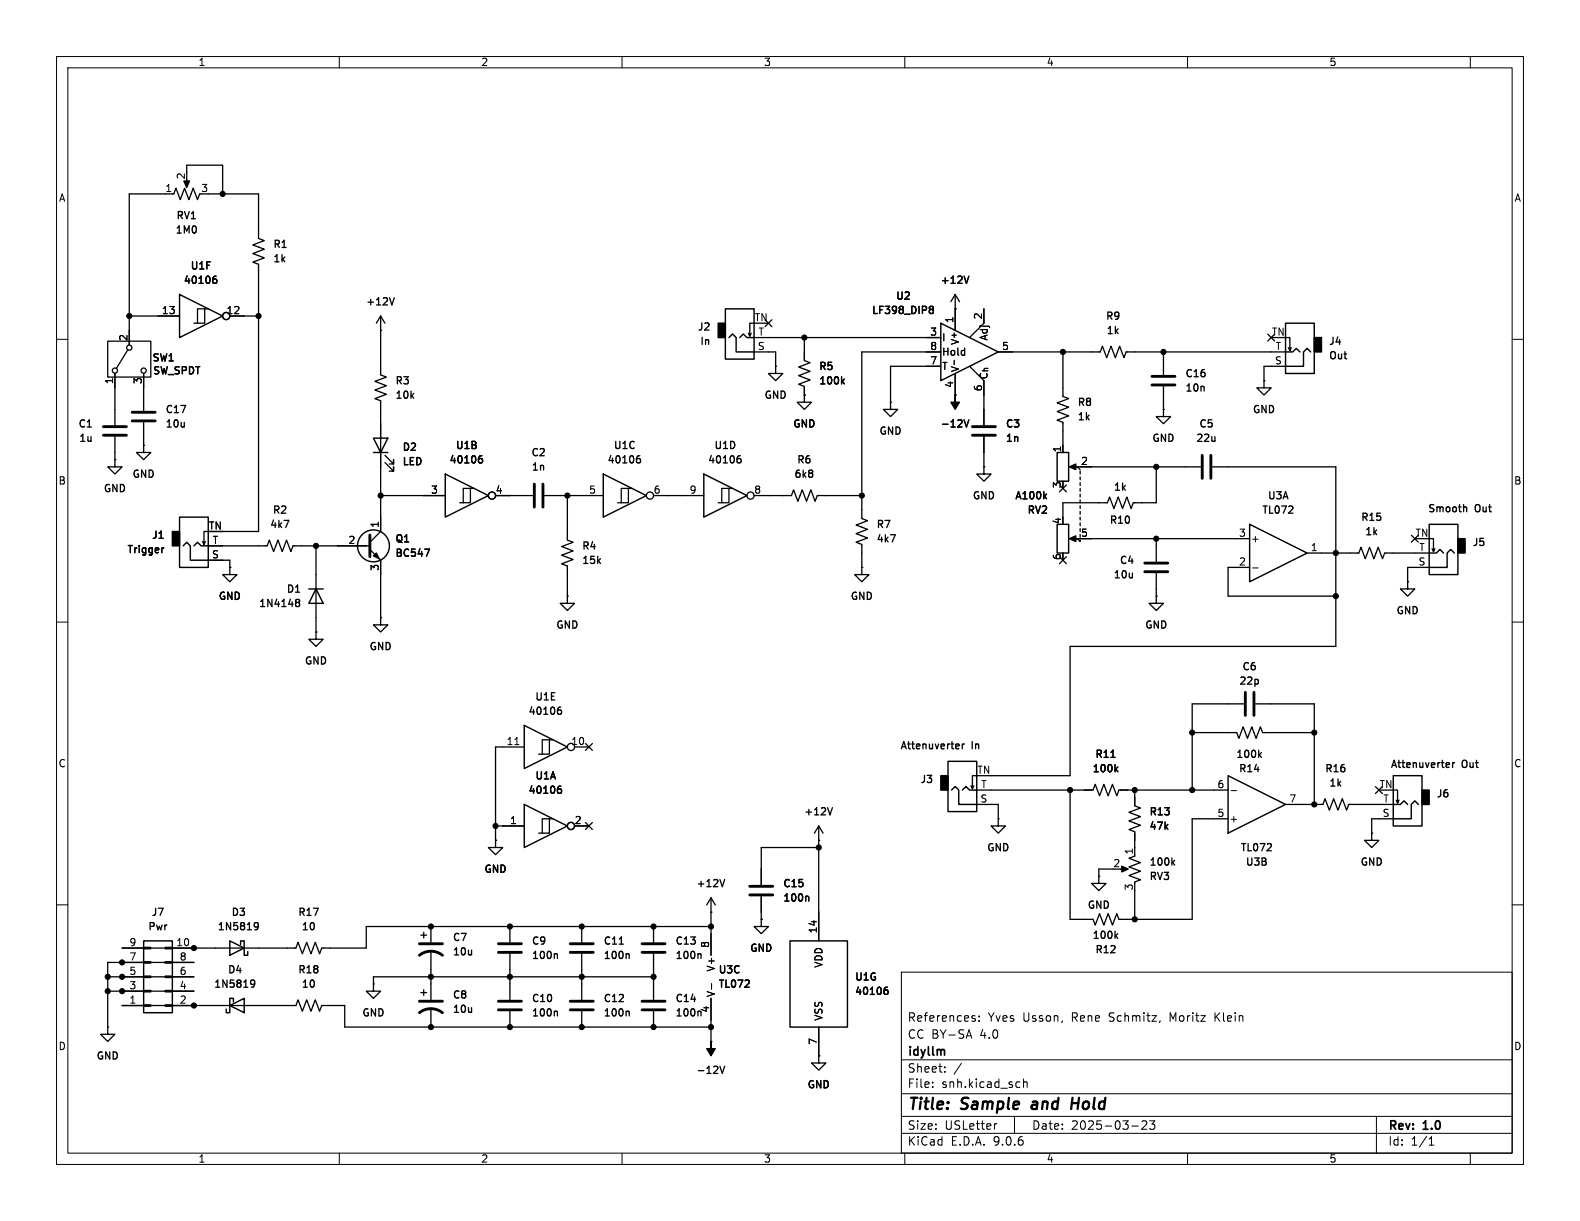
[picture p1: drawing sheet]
<svg xmlns="http://www.w3.org/2000/svg" width="279mm" height="216mm" viewBox="0 0 279 216" stroke-linecap="round" stroke-linejoin="round" font-family="sans-serif">
<g fill="none" stroke="#000" stroke-width=".18">
<path d="M10 10h259.4v195.9h-259.4zM12 12h255.4v191.9h-255.4zM60 10v2M110 10v2M160 10v2M210 10v2M260 10v2M10 60h2M267.4 60h2M10 110h2M221.5 100.4h1M267.4 110h2"/>
<path d="M91 131.7h.8M217.7 139.8h1M10 160h2M125.8 173.9v1M159.4 171.9h108v32h-108zM172.1 179.6l.3 .1M173.1 179.7v.1M267.4 160h2M159.4 197.4h108M159.4 193.4h108M159.4 187.4h108M164.9 192.1v.2"/>
<path d="M164.9 191.4v.1M167.1 189.4v.2M167.1 188.7v.1M170 188l-1.3 1.9M171 183.2h.7M171.4 182.1l.5 1.5M172.1 180.1l.3 .1 .1 .2-.2 .2h-.3M173.1 180.4v.2M176.3 198.7l-.3 .1M179.4 197.4v3M180.2 191.3l.2 .1M180.4 192.2l-.2 .1"/>
<path d="M181 190.8v1.5M181 191.4l.2-.1 .4 .1v.9M200.1 199.1h1.2M201.9 198.3l.6-.1 .2 .1 .1 .3-.9 1.1h.9M203.3 198.2h.9l-.5 .6 .4 .1v.6l-.2 .2h-.4l-.2-.2M205.1 180.5l-.1 .3M243.4 197.4v6.5M60 203.9v2M110 203.9v2M159.4 200.4h108M160 203.9v2M210 203.9v2"/>
<path d="M252.7 202.5h.9M252.7 201.4l.4-.4v1.5M260 203.9v2"/>
</g>
<path d="M182.5 195.4l-.1 .4 .3 .3M189.5 195.1h1.2M189.7 194.1l-.3 2" fill="none" stroke="#000" stroke-width=".4"/>
<g fill="none" stroke="#000" stroke-width=".25">
<path d="M31.7 52.1l7.7 3.8-7.7 3.8zM128.3 54.6h5v8.9h-5zM128.9 59.7l.6-.6 .7 .6v2.5h3.1M130.8 59.7l.6-.6 .7 .6h1.2M166.4 57.2l10.1 5-10.1 5.1zM227.3 57.2h5.1v8.8h-5.1zM66 77.5h2.6l-1.3 2.5zM227.3 62.2h1.3l.6-.6 .7 .6M231.8 62.2l-.7-.6-.6 .6v2.6h-3.2M31.7 91.4h5.1v8.9h-5.1zM32.4 96.5l.6-.6 .7 .6v2.6h3.1M34.3 96.5l.6-.6 .7 .6h1.2"/>
<path d="M66 80h2.6M78.7 83.8l7.7 3.8-7.7 3.8zM106.7 83.8l7.6 3.8-7.6 3.8zM124.5 83.8l7.6 3.8-7.6 3.8zM186.9 80h2.1v5.1h-2.1zM186.9 92.7h2.1v5.1h-2.1zM221 92.7l10.1 5.1-10.1 5.1zM252.7 92.7h5.1v8.9h-5.1zM252.7 97.8h1.3l.6-.6 .7 .6M257.2 97.8l-.7-.6-.6 .6v2.5h-3.2M54.6 104.1h2.5M55.9 104.1l1.2 2.6h-2.5z"/>
<path d="M92.7 128.3l7.6 3.8-7.6 3.8zM167.6 134.6h5.1v8.9h-5.1zM168.3 139.7l.6-.6 .6 .6v2.5h3.2M170.2 139.7l.6-.6 .6 .6h1.3M217.2 137.2l10.1 5-10.1 5.1zM246.4 137.2h5.1v8.9h-5.1zM92.7 142.2l7.6 3.9-7.6 3.8zM246.4 142.2h1.2l.7-.6 .6 .6M250.8 142.2l-.6-.6-.6 .6v2.6h-3.2M25.4 166.4h5.1v12.7h-5.1zM40.6 166.4l2.6 1.2-2.6 1.3zM40.6 177.8l2.6-1.3v2.6z"/>
<path d="M41.3 177.2v-.7h-.7v2.6h-.6v-.7M42.5 167v-.6h.7v2.5h.6v-.6M139.7 166.4h10.2v15.2h-10.2z"/>
<circle cx="66" cy="96.5" r="2.82"/>
</g>
<g fill="none" stroke="#000" stroke-width=".23">
<path d="M33 30.5v-1.3h6.4v5.1M33 31.8v1M35.3 34.3l-.4 1-.7-2-.8 2-.8-2-.7 2-.8-2-.4 1h-7.8v26.7M36.8 34.3h8.9v7.9l1 .3-2 .8 2 .8-2 .7 2 .8-2 .8 1 .3v47.3h-6.3M22.9 55.9h8.8M36.2 54.6h-1.3v2.6M36.8 54.6h-.6v2.6h-1.9M37.7 49.4l.4-.1 .2 .3-.1 .4h-.5M38.2 48.8l-.3 .1-.2 .2M40.6 55.9h5.1M67.3 55.9v10.4l1 .4-2 .7 2 .8-2 .8 2 .7-2 .8 1 .4v23.1l-1.9 1.9M67.3 58.4h.1"/>
<path d="M67.3 55.9l-.8 1.3M67.3 55.9l.8 1.3M69.7 52.6l-.4 1.3M132.8 58.9l-.2 .5M133.3 57.2h-.7v2.2l-.3-.5M133.3 59.7h33.1M135.3 56.5l1.2 1.3M136.5 56.5l-1.2 1.3M142.2 59.7v4.1l1.1 .3-2.1 .8 2.1 .8-2.1 .7 2.1 .8-2.1 .7 1 .4v1.6M164.5 54.7h.1M164.5 54.2h.3l.2 .1 .1 .2-.3 .2M164.6 54.7h.2"/>
<path d="M164.6 54.7l-.1 .1M164.8 54.7l.3 .3-.1 .3-.2 .1h-.3M168.9 54.6h.1M168.9 52.1l-.8 1.2M168.9 52.1l.8 1.2M168.9 52.1v6.3M171.3 48.8l-.4 1.3M174 54.6v2.6l-2.6 2.5M224.2 59.1l1.2 1.2M225.4 59.1l-1.2 1.2M227.3 59.7h.8v2.3l.2-.5M19 60.3h7.7v6.4h-7.7z"/>
<path d="M20.3 66v9.2M20.3 77.2v4.1M22.6 61.8l-2 3.4M25.4 78.7v1.3h1.3l-1.3 1.3-1.3-1.3h1.3M25.4 78.7h.1M25.4 66v6.6M25.4 74.7v4M32.6 74.7v.8M32.6 75.4h-.1M133.3 62.2h3.9v2.6M137.2 64.8v1.2h1.2l-1.2 1.3-1.3-1.3h1.3M137.2 64.8h.1"/>
<path d="M142.2 69.9v1.2h1.3l-1.3 1.3-1.2-1.3h1.2M142.2 69.9h.1M148.9 67.4l.4 .5M149.3 67l-.5 .5M157.5 71.1v1.3h1.2l-1.2 1.3-1.3-1.3h1.3M157.5 71.1h.1M166.4 62.2h-14v29.5l1 .4-2 .7 2 .8-2 .8 2 .7-2 .8 1 .4v4M166.4 64.8h-8.9v6.3M168.9 69.9h.1M168.9 66v3.9M170.5 74.2l.4 1.3 .4-1.3M171.4 64.8l2.6 2.5v7.9"/>
<path d="M174 77.2v5.4M176.5 62.2h18.1l.3-1 .8 2 .8-2 .7 2 .8-2 .8 2 .3-1h28.2M188 62.2v7.9l1 .4-2.1 .7 2.1 .8-2.1 .8 2.1 .7-2.1 .8 1.1 .4v5.3M205.7 72.4v1.3h1.3l-1.3 1.2-1.2-1.2h1.2M205.7 72.4h.1M205.7 62.2v4.1M205.7 68.3v4.1M212.9 68.4v.8M214.8 77.2v.8M214.8 77.9v.1M223.5 67.3v1.3h-1.3l1.3 1.3 1.3-1.3h-1.3M223.5 67.3h.1"/>
<path d="M227.3 64.8h-3.8v2.5M227.8 61.5l.3 .5M20.3 81.3v1.3h1.3l-1.3 1.2-1.3-1.2h1.3M20.3 81.3h.1M28.1 95.2h.8M28.6 96.9v.8M29 96.9l-.4 .2M36.3 95.8l-.2 .5M36.8 96.5h10.4l.4-1 .8 2 .7-2 .8 2 .8-2 .7 2 .4-1h13.6M36.8 94h-.7v2.3l-.3-.5M36.8 99.1h3.8v1.2M50.2 92h.9l-.6 1.3"/>
<path d="M55.9 96.5v15.3M65.4 97.2l1.9 1.9v10.1M67.3 87.6h11.4M68.1 81.8l1.5 1.5v-.7v.7h-.8M68.1 80.5l1.5 1.5v-.7v.7h-.8M75.1 97.1h.8l-.5 1.3M83.2 86.4h-1.3v2.5M83.8 86.4h-.6v2.5h-1.9M84.7 81.1h.4l.2 .2-.1 .5h-.5M85.2 80.6h-.4l-.1 .3M87.6 87.6h6.6M96.3 87.6h10.4"/>
<path d="M100.3 87.6v7.9l1 .4-2 .7 2 .8-2 .8 2 .7-2 .8 1 .4v5.3M111.1 86.4h-1.2v2.5M111.8 86.4h-.7v2.5h-1.9M112.7 81.1h.3l.3 .2-.1 .5h-.5M113.2 80.6h-.4l-.2 .3M115.6 87.6h8.9M128.9 86.4h-1.3v2.5M129.5 86.4h-.6v2.5h-1.9M130.4 81.1h.4l.3 .2-.2 .5h-.5M130.9 80.6h-.3l-.2 .3M133.3 87.6h6.7l.3-1 .8 2 .8-2 .7 2 .8-2 .7 2 .4-1h7.9M143.7 83.2v.3"/>
<path d="M143.7 83.8v.5M157.5 94.6h.8l-.5 1.2M174 82.6v1.2h1.3l-1.3 1.3-1.3-1.3h1.3M174 82.6h.1M184.7 87.7l.4 .5M185.1 87.4l-.5 .4M187.4 98.5l1.2 1.2M187.4 85.8l1.2 1.2M188.6 98.5l-1.2 1.2M188.6 85.8l-1.2 1.2M189.5 82.6h22.8M189.5 95.3h31.5"/>
<path d="M190.5 95.3l.5 .5v-.3M190.5 82.6l.5 .5M191 83.3v.5M191 84.3v.5M191 85.3v.6M191 86.4v.5M191 87.4v.5M191 88.4v.5M191 89.4v.5M191 90.4v.5M191 91.4v.5M191 92.5v.5"/>
<path d="M204.5 82.6v6.3h-4.1l-.4 1-.7-2-.8 2-.8-2-.7 2-.8-2-.4 1h-7.8v2.5M204.5 95.3v4M214.4 82.6h21.8v31.7h-47v22.9h-13.9M227.8 90.7h.8M228.6 89.6v.4M231.1 97.8h9.2l.4-1 .7 2 .8-2 .8 2 .7-2 .8 2 .4-1h7.8M249.6 94.6l1.2 1.3M250.8 94.6l-1.2 1.3M252.7 95.3h.8v2.2l.2-.5M253.2 97l.3 .5M258.9 89.7h.4l.1 .8M40.6 100.3v1.3h1.3l-1.3 1.3-1.2-1.3h1.2"/>
<path d="M40.6 100.3h.1M52.3 106.4l.2 .1M52.3 106.1l.2-.1h.4l.1 .3-.3 .2M52.5 106.5h.2M52.5 106.5l-.2 .2M52.7 106.5l.3 .3-.1 .3-.2 .2-.4-.2M55.9 111.8v1.2h1.2l-1.2 1.3-1.3-1.3h1.3M55.9 111.8h.1M67.3 109.2v1.3h1.3l-1.3 1.3-1.3-1.3h1.3M67.3 109.2h.1M100.3 105.4v1.3h1.3l-1.3 1.3-1.2-1.3h1.2M100.3 105.4h.1"/>
<path d="M152.4 100.3v1.3h1.3l-1.3 1.3-1.3-1.3h1.3M152.4 100.3h.1M200.2 101.3v.9M200.2 102.1h.1M204.5 105.4v1.3h1.2l-1.2 1.3-1.3-1.3h1.3M204.5 105.4h.1M204.5 101.3v4.1M221 100.3h-3.8v5.1h19M248.9 102.9v1.2h-1.3l1.3 1.3 1.3-1.3h-1.3M248.9 102.9h.1M252.7 100.3h-3.8v2.6M92.7 132.1h-5.1v16.5"/>
<path d="M97.2 130.8h-1.3v2.6M97.8 130.8h-.6v2.6h-2M98.7 139.5h.4l.2 .2-.1 .5h-.5M98.7 125.6l.4-.1 .2 .3-.1 .4h-.5M99.2 139l-.4 .1-.2 .2M99.2 125l-.4 .1-.2 .2M101.6 132.1h2.5M103.5 131.5l1.2 1.2M104.7 131.5l-1.2 1.2M169.2 131.6h.4v.3l-.6 .1M169.6 132.3l-.4 .1M170.2 131.6v.8"/>
<path d="M170.5 131.6l-.3 .2M172.2 138.9l-.2 .5M172.7 139.7h20.6l.4-1 .7 2 .8-2 .8 2 .7-2 .8 2 .4-1h19.3M172.7 137.2h-.7v2.2l-.3-.5M189.2 139.7v22.9h4.1l.4 1 .7-2.1 .8 2.1 .8-2.1 .7 2.1 .8-2.1 .4 1.1h12.9v-17.8h6.4M196.5 133.9h.7M197.3 136l.4 .5M197.7 135.6l-.5 .5M200.7 139.7v2.8l1 .4-2.1 .7 2.1 .8-2.1 .8 2.1 .7-2.1 .8 1.1 .4v4M210.8 129.5h7.9l.4 1.1 .7-2.1 .8 2.1 .8-2.1 .7 2.1 .8-2.1 .4 1h9.1M220 124.5h-9.2v15.2M222 124.5h10.4v17.7"/>
<path d="M222.5 120.2v.7M222.7 133.4l.4 .5M223.1 133.1l-.5 .5M243.2 139.1l1.2 1.2M244.4 139.1l-1.2 1.2M246.4 139.7h.7v2.3l.3-.5M255.9 134.9h.4v.3l-.6 .1M256.3 135.6l-.4 .1M256.9 134.9v.8M257.2 134.9l-.3 .2M87.6 148.6v1.3h1.3l-1.3 1.2-1.2-1.2h1.2M87.6 148.6h.1"/>
<path d="M87.6 146.1h5.1M97.2 144.8h-1.3v2.5M97.8 144.8h-.6v2.5h-2M101.6 146.1h2.5M103.5 145.4l1.2 1.3M104.7 145.4l-1.2 1.3M125.7 158.8l-.7 1.2M125.7 158.8l.8 1.2M125.7 158.8v10.1M128.1 155.5l-.4 1.3M134.6 158.5v4.1M142.7 158.5l.3 .2v.6"/>
<path d="M144.8 148.6h.1M144.8 149.9h-10.2v6.6M144.8 146.1v20.3M144.8 146.1l-.8 1.2M144.8 146.1l.7 1.2M147.2 142.8l-.4 1.3M172.7 142.2h3.8v2.6M176.5 144.8v1.3h1.3l-1.3 1.2-1.2-1.2h1.2M176.5 144.8h.1M194.3 154.9v1.3h1.3l-1.3 1.3-1.3-1.3h1.3M194.3 154.9h.1M196.8 153.7h-2.5v1.2"/>
<path d="M198.1 153.7h1M200.7 151.4l-1.1 .4 2.1 .7-2.1 .8 2.1 .8-2.1 .7 2.1 .8-1 .4v.2M200.7 157.5v5.1M207.4 152.5l.3 .5M207.7 152.1l-.5 .5M224 150.4h.8M224.8 149.3v.4M227.3 142.2h6.6l.4-1 .8 2.1 .7-2.1 .8 2.1 .8-2.1 .7 2.1 .4-1.1h7.9M242.6 147.3v1.3h-1.3l1.3 1.3 1.2-1.3h-1.2M242.6 147.3h.1M246.4 144.8h-3.8v2.5M246.9 141.5l.2 .5"/>
<path d="M19 175.3h15.3M19 172.7h15.3M21.6 177.8h30.7l.4-1 .8 2 .7-2 .8 2 .8-2 .7 2 .4-1h4.1v3.8h64.7M25.4 177.7h1.3v.2h-1.3zM25.4 175.1h1.3v.3h-1.3zM25.4 172.6h1.3v.2h-1.3zM25.4 170.1h1.3v.2h-1.3zM25.4 167.5h1.3v.3h-1.3zM29.2 177.7h1.3v.2h-1.3zM29.2 175.1h1.3v.3h-1.3zM29.2 172.6h1.3v.2h-1.3zM29.2 170.1h1.3v.2h-1.3z"/>
<path d="M29.2 167.5h1.3v.3h-1.3zM34.3 170.2h-15.3v11.4M44.4 173.4l.2-.1 .4 .1a.84 .84 0 0 1-.3 1.2h-.3M45 163.3l.2-.2 .4 .2a.84 .84 0 0 1-.3 1.1h-.2M45 173.8l-.2 .3-.4-.1M45.7 163.7l-.3 .2-.4-.1M66 174v1.3h1.3l-1.3 1.2-1.2-1.2h1.2M66 174h.1M74.4 175.5h1M74.4 165.4h1M74.9 164.8v1.1M74.9 175v1"/>
<path d="M76.2 163.8v2.8M76.2 168.1v8.7M76.2 178.3v3.3M83.4 168v.9M83.4 178.2v.8M83.4 178.9l-.1 .1M83.4 168.7l-.1 .1M90.2 163.8v2.8M90.2 168.7v8.1M90.2 178.8v2.8M98.2 168.6l.4 .2v.7M98.2 178.8l.4 .2v.6"/>
<path d="M102.9 163.8v2.8M102.9 168.7v8.1M102.9 178.8v2.8M109.5 166.9h.7M110.9 168.6l.4 .2v.7M110.9 178.8l.4 .2v.6M115.6 163.8v2.8M115.6 168.7v8.1M115.6 178.8v2.8M115.6 172.7h-49.6v1.3M123.6 168.6l.4 .2v.7M123.6 178.8h.2"/>
<path d="M125.7 161.3h.1M125.7 163.8h-60.9v3.8h-7.9l-.4 1.1-.7-2.1-.8 2.1-.8-2.1-.7 2.1-.8-2.1-.4 1h-30.7M125.7 176.5v7.7M131.7 174.6h.8M132.4 173.4v.4M134.6 162.6v1.2h1.3l-1.3 1.3-1.3-1.3h1.3M134.6 162.6h.1M156.4 175.1l.4-.1 .2 .3-.1 .5h-.5M156.9 174.6h-.3l-.2 .3M197.3 165.4l.4 .5M197.7 165.1l-.5 .5M19 181.6v1.3h1.3l-1.3 1.3-1.2-1.3h1.2"/>
<path d="M19 181.6h.1M125.7 184.2h.1M127.3 188.5l.4 1.3 .4-1.3M144.8 186.7v1.3h1.2l-1.2 1.2-1.3-1.2h1.3M144.8 186.7h.1M144.8 181.6v5.1"/>
<circle cx="40" cy="55.9" r=".63"/>
<circle cx="20.3" cy="65.5" r=".46"/>
<circle cx="22.9" cy="61.5" r=".46"/>
<circle cx="25.4" cy="65.5" r=".46"/>
<circle cx="87" cy="87.6" r=".63"/>
<circle cx="114.9" cy="87.6" r=".63"/>
<circle cx="132.7" cy="87.6" r=".63"/>
<circle cx="101" cy="132.1" r=".63"/>
<circle cx="101" cy="146" r=".63"/>
</g>
<g fill="none" stroke="#000" stroke-width=".51">
<path d="M18.3 77h4.1M18.3 75.4h4.1M23.4 74.4h4M23.4 72.9h4M172 77h4M172 75.4h4M203.7 66.5h4.1M203.7 68.1h4.1M65.4 94.6v3.8M94.5 85.6v4.1M96 85.6v4.1M202.4 99.6h4.1"/>
<path d="M212.6 80.5v4.1M214.1 80.5v4.1M202.4 101.1h4.1M220.2 122.4v4.1M221.7 122.4v4.1M132.6 156.7h4.1M132.6 158.2h4.1M74.2 179.1a3.3 3.3 0 0 1 4 0M74.2 168.9a3.3 3.3 0 0 1 4 0M74.2 166.9h4M74.2 177h4M88.1 166.9h4.1"/>
<path d="M88.1 168.4h4.1M88.1 177h4.1M88.1 178.6h4.1M100.8 166.9h4.1M100.8 168.4h4.1M100.8 177h4.1M100.8 178.6h4.1M113.5 166.9h4.1M113.5 168.4h4.1M113.5 177h4.1M113.5 178.6h4.1"/>
</g>
<path d="M32.5 32h1l-.5 1.1zM168.9 69.9v1.2h.8l-.8 1.3-.8-1.3h.8zM66 98.3l.5-.5 .6 1zM189.1 82.6l1.1-.6v1.1zM189.1 95.3l1.1-.6v1.1zM198.4 153.2l1.1 .5-1.1 .5zM125.7 184.2v1.2h.8l-.8 1.3-.7-1.3h.7z" fill="#000" stroke="#000" stroke-width=".23"/>
<path d="M127 57.2h1.3v2.5h-1.3zM232.4 59.7h1.3v2.5h-1.3zM30.5 94h1.2v2.5h-1.2zM257.8 95.3h1.3v2.5h-1.3zM166.4 137.2h1.2v2.5h-1.2zM251.5 139.7h1.2v2.5h-1.2z" fill="#000" stroke="#000" stroke-width=".25"/>
<g fill="#000" stroke="#000" stroke-width=".18">
<circle cx="39.4" cy="34.3" r=".46"/>
<circle cx="22.9" cy="55.9" r=".46"/>
<circle cx="45.7" cy="55.9" r=".46"/>
<circle cx="142.2" cy="59.7" r=".46"/>
<circle cx="188" cy="62.2" r=".46"/>
<circle cx="205.7" cy="62.2" r=".46"/>
<circle cx="55.9" cy="96.5" r=".46"/>
<circle cx="67.3" cy="87.6" r=".46"/>
<circle cx="100.3" cy="87.6" r=".46"/>
<circle cx="152.4" cy="87.6" r=".46"/>
<circle cx="204.5" cy="82.6" r=".46"/>
<circle cx="204.5" cy="95.3" r=".46"/>
<circle cx="236.2" cy="97.8" r=".46"/>
<circle cx="236.2" cy="105.4" r=".46"/>
<circle cx="189.2" cy="139.7" r=".46"/>
<circle cx="200.7" cy="139.7" r=".46"/>
<circle cx="210.8" cy="139.7" r=".46"/>
<circle cx="210.8" cy="129.5" r=".46"/>
<circle cx="232.4" cy="129.5" r=".46"/>
<circle cx="87.6" cy="146.1" r=".46"/>
<circle cx="144.8" cy="149.9" r=".46"/>
<circle cx="232.4" cy="142.2" r=".46"/>
<circle cx="19" cy="175.3" r=".46"/>
<circle cx="19" cy="172.7" r=".46"/>
<circle cx="21.6" cy="175.3" r=".46"/>
<circle cx="21.6" cy="172.7" r=".46"/>
<circle cx="21.6" cy="170.2" r=".46"/>
<circle cx="34.3" cy="177.8" r=".46"/>
<circle cx="34.3" cy="167.6" r=".46"/>
<circle cx="76.2" cy="172.7" r=".46"/>
<circle cx="76.2" cy="163.8" r=".46"/>
<circle cx="90.2" cy="172.7" r=".46"/>
<circle cx="90.2" cy="163.8" r=".46"/>
<circle cx="102.9" cy="172.7" r=".46"/>
<circle cx="102.9" cy="163.8" r=".46"/>
<circle cx="115.6" cy="172.7" r=".46"/>
<circle cx="115.6" cy="163.8" r=".46"/>
<circle cx="125.7" cy="163.8" r=".46"/>
<circle cx="200.7" cy="162.6" r=".46"/>
<circle cx="76.2" cy="181.6" r=".46"/>
<circle cx="90.2" cy="181.6" r=".46"/>
<circle cx="102.9" cy="181.6" r=".46"/>
<circle cx="115.6" cy="181.6" r=".46"/>
<circle cx="125.7" cy="181.6" r=".46"/>
</g>
<g font-size="2.8">
<text x="160.4" y="196.8">Title:</text>
<text x="170.1" y="196.8">Sample</text>
<text x="183.3" y="196.8">and</text>
<text x="191.1" y="196.8">Hold</text>
</g>
<g font-size="2.1">
<text x="160.4" y="183.9">CC BY-SA</text>
<text x="160.4" y="180.9">References:</text>
<text x="173.4" y="183.9">4.0</text>
<text x="174.7" y="180.9">Yves</text>
<text x="180.9" y="180.9">Usson,</text>
<text x="189.7" y="180.9">Rene</text>
<text x="196.4" y="180.9">Schmitz,</text>
<text x="207.3" y="180.9">Moritz</text>
<text x="215.3" y="180.9">Klein</text>
<text x="160.4" y="189.9">Sheet:</text>
<text x="160.4" y="187.1">idyllm</text>
<text x="160.4" y="192.6">File:</text>
<text x="166.5" y="192.6">snh.kicad_sch</text>
<text x="160.4" y="202.8">KiCad</text>
<text x="160.4" y="200">Size:</text>
<text x="167.1" y="200">USLetter</text>
<text x="168.1" y="202.8">E.D.A.</text>
<text x="175.7" y="202.8">9.0.6</text>
<text x="182.4" y="200">Date:</text>
<text x="189.4" y="200">2025-03-23</text>
<text x="245.4" y="200.2">Rev:</text>
<text x="245.4" y="202.8">Id:</text>
<text x="249.5" y="202.8">1/1</text>
<text x="251.8" y="200.2">1.0</text>
</g>
<g font-size="1.8">
<text x="35" y="11.9">1</text>
<text x="85" y="11.9">2</text>
<text x="135" y="11.9">3</text>
<text x="185" y="11.9">4</text>
<text x="235" y="11.9">5</text>
<text x="10.3" y="35.9">A</text>
<text x="29.1" y="34">1</text>
<text x="32.8" y="31.8" transform="rotate(-90 32.8 31.8)">2</text>
<text x="35.5" y="34">3</text>
<text x="267.7" y="35.9">A</text>
<text x="30.9" y="41.6">1M0</text>
<text x="31" y="39.1">RV1</text>
<text x="33.5" y="48">U1F</text>
<text x="48.2" y="44.2">R1</text>
<text x="48.2" y="46.7">1k</text>
<text x="32.3" y="50.5">40106</text>
<text x="158.3" y="53.3">U2</text>
<text x="166.2" y="50.5">+12V</text>
<text x="28.5" y="55.6">13</text>
<text x="40" y="55.6">12</text>
<text x="64.6" y="54.3">+12V</text>
<text x="123.2" y="58.8">J2</text>
<text x="133.4" y="56.9">TN</text>
<text x="134" y="59.4">T</text>
<text x="154" y="55.8">LF398_DIP8</text>
<text x="164.4" y="59.4">3</text>
<text x="168.7" y="57.2" transform="rotate(-90 168.7 57.2)">1</text>
<text x="173.7" y="56.6" transform="rotate(-90 173.7 56.6)">2</text>
<text x="195.4" y="56.9">R9</text>
<text x="195.5" y="59.4">1k</text>
<text x="224.8" y="59.4">TN</text>
<text x="22.6" y="60.4" transform="rotate(-90 22.6 60.4)">2</text>
<text x="26.8" y="64.2">SW1</text>
<text x="123.6" y="61.3">In</text>
<text x="133.9" y="62">S</text>
<text x="144.7" y="65.7">R5</text>
<text x="164.4" y="62">8</text>
<text x="164.4" y="64.5">7</text>
<text x="166.5" y="60.6">I</text>
<text x="166.5" y="63.1">Hold</text>
<text x="166.5" y="65.6">T</text>
<text x="169.8" y="65.9" transform="rotate(-90 169.8 65.9)">V^{-} V^{+}</text>
<text x="174.9" y="60.3" transform="rotate(-90 174.9 60.3)">Adj</text>
<text x="177.1" y="62">5</text>
<text x="225.4" y="64.5">S</text>
<text x="225.5" y="62">T</text>
<text x="234.8" y="61.3">J4</text>
<text x="234.8" y="63.8">Out</text>
<text x="20.1" y="68" transform="rotate(-90 20.1 68)">1</text>
<text x="25.1" y="68" transform="rotate(-90 25.1 68)">3</text>
<text x="26.9" y="66.5">SW_SPDT</text>
<text x="69.7" y="68.3">R3</text>
<text x="69.7" y="70.8">10k</text>
<text x="135" y="70.8">GND</text>
<text x="144.7" y="68.3">100k</text>
<text x="168.7" y="68.7" transform="rotate(-90 168.7 68.7)">4</text>
<text x="173.7" y="69.3" transform="rotate(-90 173.7 69.3)">6</text>
<text x="174.9" y="67.2" transform="rotate(-90 174.9 67.2)">C_{h}</text>
<text x="209.4" y="67">C16</text>
<text x="209.4" y="69.6">10n</text>
<text x="13.7" y="75.9">C1</text>
<text x="29.1" y="73.4">C17</text>
<text x="29.1" y="75.9">10u</text>
<text x="140.1" y="75.9">GND</text>
<text x="155.3" y="77.2">GND</text>
<text x="166.2" y="75.9">-12V</text>
<text x="177.7" y="75.9">C3</text>
<text x="190.4" y="72.1">R8</text>
<text x="190.4" y="74.6">1k</text>
<text x="211.9" y="75.9">C5</text>
<text x="221.4" y="73.4">GND</text>
<text x="13.8" y="78.4">1u</text>
<text x="71" y="80">D2</text>
<text x="71" y="82.6">LED</text>
<text x="79.3" y="82.3">40106</text>
<text x="80.4" y="79.7">U1B</text>
<text x="93.8" y="81">C2</text>
<text x="93.9" y="83.5">1n</text>
<text x="107.3" y="82.3">40106</text>
<text x="108.4" y="79.7">U1C</text>
<text x="125" y="82.3">40106</text>
<text x="126.1" y="79.7">U1D</text>
<text x="140.8" y="82.3">R6</text>
<text x="177.7" y="78.4">1n</text>
<text x="187.7" y="80.1" transform="rotate(-90 187.7 80.1)">1</text>
<text x="191.1" y="82.3">2</text>
<text x="203.6" y="78.4">GND</text>
<text x="211.4" y="78.4">22u</text>
<text x="10.3" y="85.9">B</text>
<text x="18.2" y="87.3">GND</text>
<text x="23.2" y="84.8">GND</text>
<text x="76.1" y="87.4">3</text>
<text x="87.6" y="87.4">4</text>
<text x="104.1" y="87.4">5</text>
<text x="115.5" y="87.4">6</text>
<text x="121.8" y="87.4">9</text>
<text x="133.3" y="87.4">8</text>
<text x="140.3" y="84.8">6k8</text>
<text x="171.8" y="88.6">GND</text>
<text x="179.3" y="88.6">A100k</text>
<text x="187.7" y="86.4" transform="rotate(-90 187.7 86.4)">3</text>
<text x="196.8" y="87.1">1k</text>
<text x="224" y="88.6">U3A</text>
<text x="267.7" y="85.9">B</text>
<text x="26.7" y="95.6">J1</text>
<text x="36.8" y="93.7">TN</text>
<text x="47.6" y="93.7">4k7</text>
<text x="48.1" y="91.1">R2</text>
<text x="67.1" y="93.4" transform="rotate(-90 67.1 93.4)">1</text>
<text x="154.8" y="93.7">R7</text>
<text x="181.5" y="91.1">RV2</text>
<text x="187.7" y="92.8" transform="rotate(-90 187.7 92.8)">4</text>
<text x="191.1" y="95">5</text>
<text x="196.1" y="92.9">R10</text>
<text x="219" y="95">3</text>
<text x="223" y="91.1">TL072</text>
<text x="240.5" y="92.4">R15</text>
<text x="241.2" y="95">1k</text>
<text x="250.2" y="95">TN</text>
<text x="252.4" y="90.9">Smooth</text>
<text x="260.8" y="90.9">Out</text>
<text x="22.4" y="98.1">Trigger</text>
<text x="37.4" y="98.8">S</text>
<text x="37.5" y="96.3">T</text>
<text x="61.5" y="96.3">2</text>
<text x="67.1" y="101" transform="rotate(-90 67.1 101)">3</text>
<text x="69.7" y="98.8">BC547</text>
<text x="69.7" y="96.2">Q1</text>
<text x="102.8" y="97.5">R4</text>
<text x="102.8" y="100">15k</text>
<text x="154.8" y="96.2">4k7</text>
<text x="187.7" y="99.1" transform="rotate(-90 187.7 99.1)">6</text>
<text x="197.9" y="100">C4</text>
<text x="219" y="100.1">2</text>
<text x="221.1" y="96.1">+</text>
<text x="231.7" y="97.5">1</text>
<text x="250.8" y="100.1">S</text>
<text x="250.9" y="97.5">T</text>
<text x="260.2" y="96.9">J5</text>
<text x="38.5" y="106.4">GND</text>
<text x="45.6" y="107.7">1N4148</text>
<text x="50.5" y="105.1">D1</text>
<text x="150.2" y="106.4">GND</text>
<text x="196.8" y="102.6">10u</text>
<text x="98.2" y="111.5">GND</text>
<text x="202.3" y="111.5">GND</text>
<text x="246.8" y="108.9">GND</text>
<text x="53.7" y="117.8">GND</text>
<text x="65.2" y="115.3">GND</text>
<text x="219.5" y="118.8">C6</text>
<text x="94.5" y="124.2">U1E</text>
<text x="219" y="121.4">22p</text>
<text x="89.5" y="131.8">11</text>
<text x="93.3" y="126.7">40106</text>
<text x="100.9" y="131.8">10</text>
<text x="10.3" y="135.9">C</text>
<text x="159.1" y="132.8">Attenuverter</text>
<text x="171.8" y="132.8">In</text>
<text x="172.7" y="136.9">TN</text>
<text x="193" y="136.9">100k</text>
<text x="193.5" y="134.3">R11</text>
<text x="218.4" y="134.3">100k</text>
<text x="218.9" y="136.9">R14</text>
<text x="234.2" y="136.9">R16</text>
<text x="245.8" y="136.1">Attenuverter</text>
<text x="258.5" y="136.1">Out</text>
<text x="267.7" y="135.9">C</text>
<text x="93.3" y="140.7">40106</text>
<text x="94.5" y="138.1">U1A</text>
<text x="162.6" y="138.8">J3</text>
<text x="173.3" y="142">S</text>
<text x="173.4" y="139.4">T</text>
<text x="215.2" y="139.4">6</text>
<text x="227.9" y="142">7</text>
<text x="234.9" y="139.4">1k</text>
<text x="243.9" y="139.4">TN</text>
<text x="244.5" y="142">T</text>
<text x="253.9" y="141.3">J6</text>
<text x="90.1" y="145.8">1</text>
<text x="101.5" y="145.8">2</text>
<text x="142" y="144.5">+12V</text>
<text x="203.1" y="147">47k</text>
<text x="203.1" y="144.5">R13</text>
<text x="215.2" y="144.5">5</text>
<text x="217.3" y="145.6">+</text>
<text x="244.4" y="144.5">S</text>
<text x="85.5" y="154.6">GND</text>
<text x="174.4" y="150.8">GND</text>
<text x="196.8" y="153.4">2</text>
<text x="200.4" y="151.2" transform="rotate(-90 200.4 151.2)">1</text>
<text x="203.1" y="155.9">RV3</text>
<text x="203.1" y="153.4">100k</text>
<text x="219.2" y="150.8">TL072</text>
<text x="220.1" y="153.4">U3B</text>
<text x="240.4" y="153.4">GND</text>
<text x="123" y="157.2">+12V</text>
<text x="138.3" y="159.7">100n</text>
<text x="138.3" y="157.2">C15</text>
<text x="192.2" y="161">GND</text>
<text x="200.4" y="157.6" transform="rotate(-90 200.4 157.6)">3</text>
<text x="22.8" y="167.4">9</text>
<text x="26" y="164.8">Pwr</text>
<text x="26.6" y="162.3">J7</text>
<text x="31.1" y="167.4">10</text>
<text x="38.3" y="164.8">1N5819</text>
<text x="40.8" y="162.3">D3</text>
<text x="52.5" y="162.3">R17</text>
<text x="53.2" y="164.8">10</text>
<text x="79.9" y="166.7">C7</text>
<text x="93.9" y="167.3">C9</text>
<text x="106.6" y="167.3">C11</text>
<text x="119.3" y="167.3">C13</text>
<text x="125.5" y="167.7" transform="rotate(-90 125.5 167.7)">8</text>
<text x="144.5" y="165.1" transform="rotate(-90 144.5 165.1)">14</text>
<text x="193" y="166.3">100k</text>
<text x="22.8" y="172.5">5</text>
<text x="22.8" y="169.9">7</text>
<text x="31.7" y="172.5">6</text>
<text x="31.7" y="169.9">8</text>
<text x="40.1" y="172.4">D4</text>
<text x="52.5" y="172.4">R18</text>
<text x="79.9" y="169.3">10u</text>
<text x="93.9" y="169.9">100n</text>
<text x="106.6" y="169.9">100n</text>
<text x="119.3" y="169.9">100n</text>
<text x="126.6" y="171.9" transform="rotate(-90 126.6 171.9)">V+</text>
<text x="126.9" y="172.4">U3C</text>
<text x="132.5" y="168.6">GND</text>
<text x="145.6" y="171.2" transform="rotate(-90 145.6 171.2)">VDD</text>
<text x="151" y="173.7">U1G</text>
<text x="193.5" y="168.9">R12</text>
<text x="22.8" y="177.5">1</text>
<text x="22.8" y="175">3</text>
<text x="31.7" y="177.5">2</text>
<text x="31.7" y="175">4</text>
<text x="37.7" y="175">1N5819</text>
<text x="53.2" y="175">10</text>
<text x="79.9" y="176.9">C8</text>
<text x="79.9" y="179.4">10u</text>
<text x="93.9" y="177.5">C10</text>
<text x="106.6" y="177.5">C12</text>
<text x="119.3" y="177.5">C14</text>
<text x="125.5" y="179.1" transform="rotate(-90 125.5 179.1)">4</text>
<text x="126.6" y="176.4" transform="rotate(-90 126.6 176.4)">V-</text>
<text x="126.9" y="175">TL072</text>
<text x="151" y="176.2">40106</text>
<text x="10.3" y="185.9">D</text>
<text x="63.9" y="180">GND</text>
<text x="93.9" y="180">100n</text>
<text x="106.6" y="180">100n</text>
<text x="119.3" y="180">100n</text>
<text x="144.5" y="184.9" transform="rotate(-90 144.5 184.9)">7</text>
<text x="145.6" y="180.6" transform="rotate(-90 145.6 180.6)">VSS</text>
<text x="267.7" y="185.9">D</text>
<text x="16.9" y="187.7">GND</text>
<text x="123" y="190.2">-12V</text>
<text x="142.6" y="192.7">GND</text>
<text x="35" y="205.8">1</text>
<text x="85" y="205.8">2</text>
<text x="135" y="205.8">3</text>
<text x="185" y="205.8">4</text>
<text x="235" y="205.8">5</text>
</g>
</svg>
